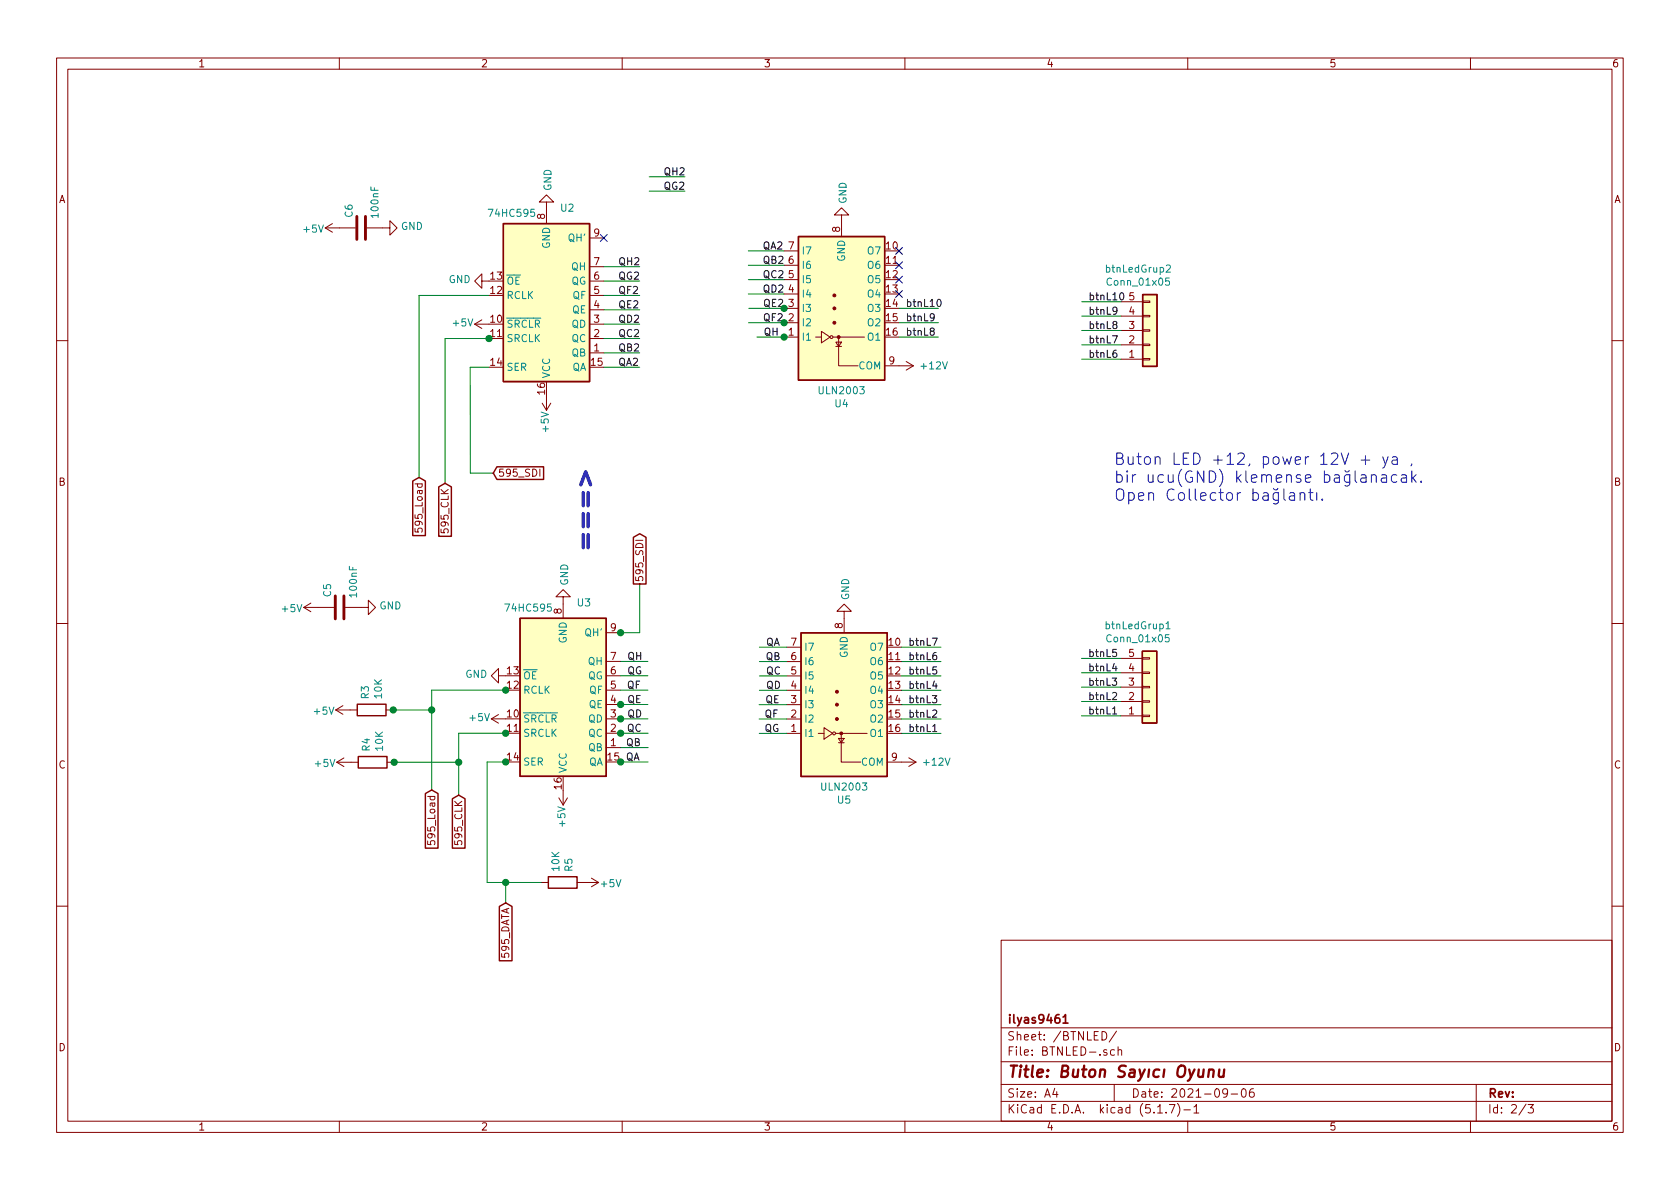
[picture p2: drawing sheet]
<svg xmlns="http://www.w3.org/2000/svg" width="297mm" height="210mm" viewBox="0 0 297 210" stroke-linecap="round" stroke-linejoin="round" font-family="sans-serif">
<g fill="none" stroke="#840000" stroke-width=".18">
<path d="M10 10.3h277v189.9h-277zM12 12.2h273v186.1h-273zM60 10.3v1.9M110 10.3v1.9M160 10.3v1.9M210 10.3v1.9M260 10.3v1.9M58.8 39.5l-1.3 .8M96.6 35.7h-1.2l1.2-1.2 1.3 1.2h-1.3v3.8M148.8 38h-1.3l1.3-1.3 1.3 1.3h-1.3v3.8M57.5 40.3h5.3M57.5 40.3l1.3 .8"/>
<path d="M64.9 40.3h4v-1.3l1.3 1.3-1.3 1.3v-1.3M83.9 57.3h2.6M83.9 57.3l1.3 .8M85.2 49.7v1.3l-1.3-1.3 1.3-1.3v1.3h1.3M85.2 56.6l-1.3 .7M104.2 59.9h2.6M104.2 57.3h2.6M104.2 54.8h2.6M104.2 52.2h2.6M104.2 49.7h2.6M104.2 47.2h2.6M104.2 42.1h2.6"/>
<path d="M138.6 59.6h2.6M138.6 57.1h2.6M138.6 54.5h2.6M138.6 52h2.6M138.6 49.4h2.6M138.6 46.9h2.6M138.6 44.4h2.6M144.2 59.6h1M145.2 58.6l1.6 1-1.6 1zM147.3 59.6h5.6M148.3 59.6v5.1h3.4M198.2 58.4h3.8"/>
<path d="M198.2 55.9h3.8M198.2 53.4h3.8M202 53.2h1.3v.3h-1.3zM202 55.8h1.3v.2h-1.3zM202 58.3h1.3v.3h-1.3zM10 60.2h2M95.9 71.3l.7 1.3M96.6 70v2.6M97.4 71.3l-.8 1.3M104.2 62.4h2.6M147.8 60.5h1l-.5 .8zM147.8 61.3h1"/>
<path d="M156.4 64.7h5.1M160.2 63.9l1.3 .8M161.5 64.7l-1.3 .8M198.2 63.5h3.8M198.2 61h3.8M202 60.9h1.3v.2h-1.3zM202 63.4h1.3v.2h-1.3zM285 60.2h2M73.4 93.4v.7h.6l-.1-.2v-.4l.6-.1 .2 .2-.2 .5M95.5 83v1.2M112.4 95.5h1.3M10 110.3h2"/>
<path d="M53.7 107.4l1.3 .8M53.7 107.4h5.3M55 106.6l-1.3 .8M61.1 107.4h4v-1.3l1.3 1.3-1.3 1.3v-1.3M88.1 119.5v1.3l-1.2-1.3 1.2-1.3v1.3h1.3M99.6 105.5h-1.3l1.3-1.2 1.2 1.2h-1.2v3.8M107.2 119.5h2.5M107.2 117h2.5M107.2 111.9h2.5M139.1 119.5h2.5M139.1 117h2.5M139.1 114.4h2.5"/>
<path d="M149.3 108.1h-1.3l1.3-1.3 1.2 1.3h-1.2v3.8M198.2 119h3.8M198.2 116.4h3.8M202 116.3h1.3v.3h-1.3zM202 118.8h1.3v.3h-1.3zM285 110.3h2M59.4 125.5h3.8M59.4 125.5l1.2 .8M59.5 134.8h3.8M59.5 134.8l1.3 .8M60.6 124.8l-1.2 .7M60.8 134l-1.3 .8"/>
<path d="M68.2 125.5h1.3M68.4 134.8h1.3M86.9 127.1h2.5M86.9 127.1l1.2 .8M88.1 126.4l-1.2 .7M99.6 139.8v2.6M107.2 132.2h2.5M107.2 129.7h2.5M107.2 127.1h2.5M107.2 124.6h2.5M107.2 122h2.5M139.1 127.1h2.5"/>
<path d="M139.1 129.7h2.5M139.1 124.6h2.5M139.1 122.1h2.5M144.7 129.7h1M145.7 128.7l1.5 1-1.5 1zM147.7 129.7h5.6M148.2 130.6h1.1l-.6 .7zM148.2 131.3h1.1M148.7 129.7v5.1h3.5M156.9 134.8h5.1M160.7 134l1.3 .8M162 134.8l-1.3 .7"/>
<path d="M198.2 126.6h3.8M198.2 124h3.8M198.2 121.5h3.8M202 123.9h1.3v.3h-1.3zM202 126.5h1.3v.2h-1.3zM202 121.4h1.3v.2h-1.3zM75.6 148.7v.6l.6 .1-.1-.2 .1-.4 .6-.1 .1 .2-.1 .5M95.7 156.1h1.3M98.8 141.1l.8 1.3M100.3 141.1l-.7 1.3M102 156.1h3.8M104.6 155.3l1.2 .8"/>
<path d="M105.8 156.1l-1.2 .7M10 160.2h2M177 166.3h108v32h-108zM285 160.2h2M60 198.3v1.9M110 198.3v1.9M160 198.3v1.9M177 194.8h108M177 191.8h108M177 187.8h108M177 181.8h108M186.5 192.5l-.4 1h1"/>
<path d="M186.8 193v1M194.8 182.4a.75 .75 0 0 1 .9 .8 .75 .75 0 0 1-.9 .7zM197 191.8v3M197.1 185.7l-.5-.1-.3 .3 .2 .6h.6M197.4 182.3l-1.3 2M197.7 185.7l.2-.1 .4 .1v.9M197.7 185.1v1.5M204.7 196.8h.8M206.2 196.7v.1M206.8 195.3h.9l-.6 1.5M208.2 195.1a1.71 1.71 0 0 1 0 2.3M209.3 196.3h1.2"/>
<path d="M210 198.3v1.9M211.1 195.8l.4-.5v1.5M211.1 196.8h.9M217 193.2l-.1 .2a.48 .48 0 0 1-.6-.1v-.6a.48 .48 0 0 1 .6-.1l.1 .1a1.19 1.19 0 0 1-.2 1.2l-.5 .1M217.7 193.5h1.1M219.6 192.7l.4-.2a.94 .94 0 0 1 0 1.5 .82 .82 0 0 1-.4-1.3zM221.6 192.5a.59 .59 0 0 0-.7 .7l.1 .7 .2 .1 .5-.1 .1-.5-.2-.2-.4-.1-.3 .3M260 198.3v1.9M261 191.8v6.5M269.8 195.2l-1.2 2M270.2 195.3h.9l-.5 .6 .4 .1v.7l-.2 .1-.6-.1"/>
<circle cx="147" cy="59.6" r=".25"/>
<circle cx="147.5" cy="129.7" r=".25"/>
</g>
<path d="M212 189.1l-.1 1.2a.6 .6 0 0 0 .8 0M212.8 189.1l-.1 1.3M213.8 189.3a.5 .5 0 0 1 .8 .1l-.1 1M213.8 189.1l-.2 1.3M215.6 189.1l-.1 1.2a.6 .6 0 0 0 .8 0M216.5 189.1l-.2 1.3" fill="none" stroke="#840000" stroke-width=".41"/>
<path d="M188 179.9l.4-.5v1.5M188 180.9h.8" fill="none" stroke="#840000" stroke-width=".3"/>
<g fill="#ffffc2" stroke="#ffffc2" stroke-width=".18">
<path d="M89 39.5h15.2v28h-15.2z"/>
<path d="M141.2 41.8h15.2v25.4h-15.2z"/>
<path d="M91.9 109.3h15.3v28h-15.3z"/>
<path d="M141.6 111.9h15.3v25.4h-15.3z"/>
<path d="M202 115.2h2.5v12.7h-2.5z"/>
<path d="M202 52.1h2.6v12.7h-2.6z"/>
</g>
<g fill="none" stroke="#840000" stroke-width=".25">
<path d="M89 39.5h15.2v28h-15.2zM141.2 41.8h15.2v25.4h-15.2zM202 52.1h2.6v12.7h-2.6zM73 85.1l1.1-.7 1.1 .7v9.6h-2.2zM77.6 86.1l1.1-.6 1.1 .6v8.7h-2.2zM87.9 82.5h8.2v2.3h-8.2l-.7-1.1zM112 95l1.1-.6 1.1 .6v8.3h-2.2zM91.9 109.3h15.3v28h-15.3zM141.6 111.9h15.3v25.4h-15.3zM202 115.2h2.5v12.7h-2.5zM63.2 124.5h5v2.1h-5zM63.3 133.8h5.1v2h-5.1z"/>
<path d="M75.2 140.3l1.1-.6 1.1 .6v9.7h-2.2zM80 141.2l1.1-.6 1.1 .6v8.8h-2.2zM97 155h5v2.1h-5zM88.3 160.3l1.1-.6 1.1 .6v9.6h-2.2z"/>
</g>
<g fill="#840000" stroke="#840000" stroke-width=".18">
<circle cx="147.5" cy="52.2" r=".25"/>
<circle cx="147.5" cy="54.5" r=".25"/>
<circle cx="147.5" cy="57.1" r=".25"/>
<circle cx="148.3" cy="59.6" r=".25"/>
<circle cx="148" cy="122.3" r=".25"/>
<circle cx="148" cy="124.6" r=".25"/>
<circle cx="148" cy="127.1" r=".25"/>
<circle cx="148.7" cy="129.7" r=".25"/>
</g>
<path d="M206.2 47l.5-.1 .2 .3v.2l-.8 .7h.8M206.7 49.2h-.6v.6l.1-.1h.5v.6l-.1 .1-.5-.1M206.2 110.3l.3-.4v1.3M206.2 111.2h.7M206.7 112.2h-.6l-.1 .6 .2-.1 .4 .1 .1 .6-.2 .1-.5-.1" fill="none" stroke="#008484" stroke-width=".18"/>
<path d="M63.1 38.3v4M64.6 38.3v4M59.3 105.4v4M60.8 105.4v4" fill="none" stroke="#840000" stroke-width=".51"/>
<g fill="none" stroke="#008400" stroke-width=".18">
<path d="M114.8 31.3h6.3M114.8 33.8h6.3M86.5 59.9h-7.8v25.6M86.5 52.2h-12.4v32.2M106.8 42.1h.1M106.8 49.7h6.3M106.8 47.2h6.3M106.8 52.2h6.3M106.8 59.9h6.3M106.8 54.8h6.3M106.8 57.3h6.3M132.3 44.4h6.3"/>
<path d="M132.3 46.9h6.3M132.3 49.4h6.3M132.3 52h6.3M132.4 57.1h6.2M132.4 54.5h6.2M133.8 59.6h4.9M159 59.6h6.9M159 57.1h6.9M159 54.5h6.9M191.3 58.4h6.9M191.3 53.4h6.9M191.3 55.9h6.9"/>
<path d="M86.5 64.9h-3.4l.1 18.8h4M106.8 64.9h6.3M106.8 62.4h6.3M191.3 61h6.9M191.3 63.5h6.9M109.7 119.5h4.9M109.7 117h4.9M113.1 103.3v8.6h-3.4M134.3 114.4h4.8M134.3 119.5h4.8M134.3 117h4.8M159.4 114.4h7"/>
<path d="M159.4 119.5h7M159.4 117h7M191.2 116.4h7M191.2 119h7M69.5 125.5h6.8M69.7 134.8h11.4M89.4 122h-13.1v17.7M89.4 129.7h-8.3v10.9M89.4 134.7h-3.3v21.4h9.6M109.7 129.7h4.9M109.7 127.1h4.9M109.7 124.6h4.9"/>
<path d="M109.7 122h4.9M109.7 134.7h4.9M109.7 132.2h4.9M134.2 127.1h4.9M134.2 124.6h4.9M134.2 129.7h4.9M134.3 122.1h4.8M159.4 127.1h7M159.4 124.6h7M159.4 122.1h7M159.4 129.7h7M191.2 124h7"/>
<path d="M191.2 126.6h7M191.2 121.5h7M89.4 156.1v3.6"/>
</g>
<g fill="none" stroke="#000" stroke-width=".18">
<path d="M164.7 58.6l-.2-.2v-.3l.4-.1 .2 .1v.3l-.5 .2-.1 .2v.2l.2 .3h.2l.3-.3-.1-.3-.2-.1M165.2 56l-.3 .3-.3-.1-.1-.2v-.4l.2-.1h.2l.3 .2a.97 .97 0 0 1-.3 1h-.3M165.8 53.1l.2-.2a.67 .67 0 0 1 .4 .7 .67 .67 0 0 1-.4 .6l-.3-.5zM196.7 59.4h.9l-.6 1.2M197 57.4l-.2-.1v-.3l.5-.2 .1 .2v.3l-.5 .1-.1 .2v.3l.2 .2h.3l.2-.2-.1-.4-.1-.1M197.5 54.9l-.2 .2-.4-.1-.1-.1v-.5l.2-.1h.3l.2 .3a.97 .97 0 0 1-.2 .9l-.4 .1M198.1 51.9l.2-.1a.67 .67 0 0 1 .4 .6 .67 .67 0 0 1-.4 .6l-.3-.5zM197.4 61.9l-.4 .1a.87 .87 0 0 0 0 1.2l.4-.1v-.6l-.4-.1-.2 .3M164.8 112.8h.9l-.5 1.3M165.5 115.4l-.3 .1a.87 .87 0 0 0 0 1.2l.4-.2v-.5l-.4-.1-.3 .2M165.6 117.9h-.6l-.1 .6 .2-.1 .5 .1v.6l-.2 .1-.5-.1M196.6 119.9h.8l-.4 .5 .4 .1v.6l-.2 .1-.6-.1"/>
<path d="M197 117.3l-.3 .9h.8M197.4 114.8h-.6l-.1 .6 .2-.1 .5 .1v.6l-.2 .1-.5-.1M164.8 123h.8l-.4 .5 .4 .1v.5l-.2 .2-.6-.2M164.9 125.7l.5-.2 .2 .4v.2l-.8 .7h.8M164.9 128.4l.4-.3v1.3M164.9 129.4h.7M165.2 120.4l-.3 .9h.8M196.7 122.6l.5-.2 .2 .4v.2l-.8 .7h.8M196.7 125.3l.4-.3v1.3M196.7 126.3h.7"/>
</g>
<path d="M102.7 85.7l.9-2.3 .8 2.3" fill="none" stroke="#0000c2" stroke-width=".61"/>
<g fill="none" stroke="#0000c2" stroke-width=".18">
<path d="M226 87.1v1.6a.54 .54 0 0 1-.8 .3M226 87.2l-.5-.1-.4 .4v.6l.2 .3 .2 .1 .5-.1M227 86.5v1.7l.3 .3M228 87.2l.2-.1 .6 .1 .1 1.3M228.9 87.6l-.7 .1a.39 .39 0 0 0-.3 .4 .39 .39 0 0 0 .3 .4l.7-.1M229.9 87.3a.47 .47 0 0 1 .8 .1v1.1M229.9 87.1v1.4M231.4 87.1h.8M231.7 86.5v1.7l.1 .2 .4 .1M232.8 87.1v1.4M233.8 88.3l.1 .1-.1 .1-.1-.1 .1-.1v.2M240.7 84l.1-.1 .6 .1 .1 1.3"/>
<path d="M240.7 81.4h1.5M241.4 80.6v1.5M241.5 84.4l-.7 .1a.39 .39 0 0 0-.2 .4 .39 .39 0 0 0 .2 .4l.7-.1M242.5 84.1a.52 .52 0 0 1 .7-.1l.1 1.3M242.5 83.9v1.4M244.3 84l.2-.1 .6 .1 .1 1.3M244.5 80.8l.5 1.3M245.2 84.4l-.7 .1a.39 .39 0 0 0-.3 .4 .39 .39 0 0 0 .3 .4l.7-.1M245.4 80.8l-.6 1.8-.3 .2M246.2 80.9l.2-.1 .6 .1 .1 1.2M247 84l-.6-.1-.4 .4v.6l.2 .3 .2 .1 .6-.1M247.1 81.2l-.7 .2a.39 .39 0 0 0-.3 .3 .39 .39 0 0 0 .3 .4l.7-.1"/>
<path d="M247.8 84l.2-.1 .6 .1 .1 1.3M248.7 84.4l-.7 .1a.39 .39 0 0 0-.3 .4 .39 .39 0 0 0 .3 .4l.7-.1M249.6 82l-.1 .4M249.6 83.3v2M249.8 84.5l.6 .8M250.4 83.9l-.8 .8M251.3 85.1l.1 .1-.1 .1v-.2v.2"/>
</g>
<g fill="#008400" stroke="#008400" stroke-width=".25">
<circle cx="89.4" cy="156.1" r=".51"/>
<circle cx="86.5" cy="59.9" r=".51"/>
<circle cx="69.5" cy="125.5" r=".51"/>
<circle cx="76.3" cy="125.5" r=".51"/>
<circle cx="69.7" cy="134.8" r=".51"/>
<circle cx="81.1" cy="134.8" r=".51"/>
<circle cx="138.6" cy="57.1" r=".51"/>
<circle cx="138.6" cy="54.5" r=".51"/>
<circle cx="138.6" cy="59.6" r=".51"/>
<circle cx="109.7" cy="124.6" r=".51"/>
<circle cx="109.7" cy="111.9" r=".51"/>
<circle cx="109.7" cy="127.1" r=".51"/>
<circle cx="109.7" cy="129.7" r=".51"/>
<circle cx="109.7" cy="134.7" r=".51"/>
<circle cx="89.4" cy="134.7" r=".51"/>
<circle cx="89.4" cy="122" r=".51"/>
<circle cx="89.4" cy="129.7" r=".51"/>
</g>
<path d="M106.1 41.5l1.3 1.2M107.4 41.5l-1.3 1.2M158.3 51.4l1.3 1.2M158.3 48.8l1.3 1.3M158.3 46.3l1.3 1.2M158.3 43.8l1.3 1.2M159.6 51.4l-1.3 1.2M159.6 48.8l-1.3 1.3M159.6 46.3l-1.3 1.2M159.6 43.8l-1.3 1.2" fill="none" stroke="#000084" stroke-width=".18"/>
<text font-size="4.2" fill="#0000c2" x="104.9" y="98" transform="rotate(-90 104.9 98)">===&gt;</text>
<g font-size="2.8" fill="#0000c2">
<text x="196.9" y="82.2">Buton LED +12, power 12V + ya ,</text>
<text x="196.9" y="85.4">bir ucu(GND) klemense balanacak.</text>
<text x="196.9" y="88.6">Open Collector balant.</text>
</g>
<text font-size="2.8" fill="#840000" x="178" y="190.5">Title: Buton Sayc Oyunu</text>
<g font-size="2.1" fill="#840000">
<text x="178" y="184">Sheet: /BTNLED/</text>
<text x="178" y="181">ilyas9461</text>
<text x="178" y="186.7">File: BTNLED-.sch</text>
<text x="178" y="196.9">KiCad E.D.A. kicad (5.1.7)-1</text>
<text x="178" y="194.1">Size: A4</text>
<text x="200" y="194.1">Date: 2021-09-06</text>
<text x="263" y="194.1">Rev:</text>
<text x="263" y="196.9">Id: 2/3</text>
</g>
<g font-size="1.8" fill="#840000">
<text x="35" y="11.9">1</text>
<text x="85" y="11.9">2</text>
<text x="135" y="11.9">3</text>
<text x="185" y="11.9">4</text>
<text x="235" y="11.9">5</text>
<text x="285" y="11.9">6</text>
<text x="10.4" y="35.9">A</text>
<text x="285.4" y="35.9">A</text>
<text x="96.4" y="38.8" transform="rotate(-90 96.4 38.8)">8</text>
<text x="105" y="41.8">9</text>
<text x="148.5" y="41" transform="rotate(-90 148.5 41)">8</text>
<text x="105" y="46.9">7</text>
<text x="139.4" y="46.7">6</text>
<text x="139.4" y="44.1">7</text>
<text x="156.7" y="44.1">10</text>
<text x="156.7" y="46.7">11</text>
<text x="86.8" y="52">12</text>
<text x="86.8" y="49.4">13</text>
<text x="105" y="52">5</text>
<text x="105" y="49.4">6</text>
<text x="139.4" y="51.7">4</text>
<text x="139.4" y="49.2">5</text>
<text x="156.7" y="49.2">12</text>
<text x="156.7" y="51.7">13</text>
<text x="199.6" y="53.1">5</text>
<text x="86.8" y="57.1">10</text>
<text x="105" y="59.6">2</text>
<text x="105" y="57.1">3</text>
<text x="105" y="54.5">4</text>
<text x="139.4" y="59.4">1</text>
<text x="139.4" y="56.8">2</text>
<text x="139.4" y="54.3">3</text>
<text x="156.7" y="54.3">14</text>
<text x="156.7" y="56.8">15</text>
<text x="156.7" y="59.4">16</text>
<text x="199.6" y="58.2">3</text>
<text x="199.6" y="55.6">4</text>
<text x="86.8" y="64.7">14</text>
<text x="104.5" y="64.7">15</text>
<text x="105" y="62.1">1</text>
<text x="157.2" y="64.4">9</text>
<text x="199.6" y="63.3">1</text>
<text x="199.6" y="60.7">2</text>
<text x="96.4" y="69.7" transform="rotate(-90 96.4 69.7)">16</text>
<text x="10.4" y="85.9">B</text>
<text x="88" y="84.3">595_SDI</text>
<text x="285.4" y="85.9">B</text>
<text x="74.7" y="93.4" transform="rotate(-90 74.7 93.4)">595_Load</text>
<text x="79.3" y="93.8" transform="rotate(-90 79.3 93.8)">595_CLK</text>
<text x="113.7" y="103" transform="rotate(-90 113.7 103)">595_SDI</text>
<text x="99.3" y="108.6" transform="rotate(-90 99.3 108.6)">8</text>
<text x="108" y="111.6">9</text>
<text x="149" y="111.1" transform="rotate(-90 149 111.1)">8</text>
<text x="89.7" y="119.2">13</text>
<text x="108" y="119.2">6</text>
<text x="108" y="116.7">7</text>
<text x="139.9" y="119.3">5</text>
<text x="139.9" y="116.7">6</text>
<text x="139.9" y="114.2">7</text>
<text x="157.2" y="114.2">10</text>
<text x="157.2" y="116.7">11</text>
<text x="157.2" y="119.3">12</text>
<text x="199.6" y="118.7">4</text>
<text x="199.6" y="116.2">5</text>
<text x="108" y="124.3">4</text>
<text x="108" y="121.8">5</text>
<text x="139.9" y="124.4">3</text>
<text x="139.9" y="121.8">4</text>
<text x="157.2" y="121.8">13</text>
<text x="157.2" y="124.4">14</text>
<text x="199.6" y="123.8">2</text>
<text x="199.6" y="121.3">3</text>
<text x="89.7" y="126.9">10</text>
<text x="108" y="131.9">1</text>
<text x="108" y="129.4">2</text>
<text x="108" y="126.9">3</text>
<text x="139.9" y="129.4">1</text>
<text x="139.9" y="126.9">2</text>
<text x="157.2" y="126.9">15</text>
<text x="157.2" y="129.4">16</text>
<text x="199.6" y="126.3">1</text>
<text x="10.4" y="135.9">C</text>
<text x="157.7" y="134.5">9</text>
<text x="285.4" y="135.9">C</text>
<text x="99.3" y="139.5" transform="rotate(-90 99.3 139.5)">16</text>
<text x="77" y="148.6" transform="rotate(-90 77 148.6)">595_Load</text>
<text x="81.7" y="149" transform="rotate(-90 81.7 149)">595_CLK</text>
<text x="90" y="169.3" transform="rotate(-90 90 169.3)">595_DATA</text>
<text x="10.4" y="185.9">D</text>
<text x="285.4" y="185.9">D</text>
<text x="35" y="199.9">1</text>
<text x="85" y="199.9">2</text>
<text x="135" y="199.9">3</text>
<text x="185" y="199.9">4</text>
<text x="235" y="199.9">5</text>
<text x="285" y="199.9">6</text>
</g>
<g font-size="1.8" fill="#008484">
<text x="97.5" y="33.8" transform="rotate(-90 97.5 33.8)">GND</text>
<text x="53.8" y="41.1">+5V</text>
<text x="62.4" y="38.4" transform="rotate(-90 62.4 38.4)">C6</text>
<text x="66.9" y="38.3" transform="rotate(-90 66.9 38.3)">100nF</text>
<text x="70.9" y="40.7">GND</text>
<text x="86.7" y="38.3">74HC595</text>
<text x="99.2" y="37.4">U2</text>
<text x="149.7" y="36.1" transform="rotate(-90 149.7 36.1)">GND</text>
<text x="97.3" y="44" transform="rotate(-90 97.3 44)">GND</text>
<text x="100.7" y="42.7">QH'</text>
<text x="101.1" y="47.8">QH</text>
<text x="141.7" y="47.5">I6</text>
<text x="141.7" y="45">I7</text>
<text x="149.4" y="46.3" transform="rotate(-90 149.4 46.3)">GND</text>
<text x="153.5" y="45">O7</text>
<text x="153.5" y="47.5">O6</text>
<text x="79.3" y="50.1">GND</text>
<text x="89.5" y="52.9">RCLK</text>
<text x="89.5" y="50.3">OE</text>
<text x="101" y="50.3">QG</text>
<text x="101.3" y="52.9">QF</text>
<text x="141.7" y="52.6">I4</text>
<text x="141.7" y="50.1">I5</text>
<text x="153.5" y="50.1">O5</text>
<text x="153.5" y="52.6">O4</text>
<text x="195.7" y="48.2">btnLedGrup2</text>
<text x="196.1" y="50.5">Conn_01x05</text>
<text x="80.2" y="57.7">+5V</text>
<text x="89.5" y="58">SRCLR</text>
<text x="101.1" y="58">QD</text>
<text x="101.2" y="55.4">QE</text>
<text x="141.7" y="57.7">I2</text>
<text x="141.7" y="55.2">I3</text>
<text x="153.5" y="55.2">O3</text>
<text x="153.5" y="57.7">O2</text>
<text x="89.5" y="60.5">SRCLK</text>
<text x="89.5" y="65.6">SER</text>
<text x="101.1" y="63">QB</text>
<text x="101.1" y="65.6">QA</text>
<text x="101.1" y="60.5">QC</text>
<text x="141.7" y="60.2">I1</text>
<text x="151.8" y="65.3">COM</text>
<text x="153.5" y="60.2">O1</text>
<text x="163" y="65.3">+12V</text>
<text x="97.3" y="67" transform="rotate(-90 97.3 67)">VCC</text>
<text x="145" y="69.7">ULN2003</text>
<text x="97" y="76.3" transform="rotate(-90 97 76.3)">+5V</text>
<text x="147.7" y="72">U4</text>
<text x="58.5" y="105.5" transform="rotate(-90 58.5 105.5)">C5</text>
<text x="63.1" y="105.5" transform="rotate(-90 63.1 105.5)">100nF</text>
<text x="67.1" y="107.8">GND</text>
<text x="100.5" y="103.6" transform="rotate(-90 100.5 103.6)">GND</text>
<text x="102.1" y="107.2">U3</text>
<text x="150.1" y="106.1" transform="rotate(-90 150.1 106.1)">GND</text>
<text x="50" y="108.2">+5V</text>
<text x="89.7" y="108.1">74HC595</text>
<text x="100.2" y="113.8" transform="rotate(-90 100.2 113.8)">GND</text>
<text x="103.6" y="112.5">QH'</text>
<text x="195.7" y="111.3">btnLedGrup1</text>
<text x="196" y="113.6">Conn_01x05</text>
<text x="82.3" y="119.9">GND</text>
<text x="104" y="117.6">QH</text>
<text x="142.1" y="117.6">I6</text>
<text x="142.1" y="115.1">I7</text>
<text x="149.9" y="116.4" transform="rotate(-90 149.9 116.4)">GND</text>
<text x="154" y="115.1">O7</text>
<text x="154" y="117.6">O6</text>
<text x="65.2" y="123.6" transform="rotate(-90 65.2 123.6)">R3</text>
<text x="67.5" y="123.5" transform="rotate(-90 67.5 123.5)">10K</text>
<text x="92.5" y="122.7">RCLK</text>
<text x="92.5" y="120.1">OE</text>
<text x="103.9" y="120.1">QG</text>
<text x="104.1" y="125.2">QE</text>
<text x="104.2" y="122.7">QF</text>
<text x="142.1" y="125.2">I3</text>
<text x="142.1" y="122.7">I4</text>
<text x="142.1" y="120.2">I5</text>
<text x="154" y="120.2">O5</text>
<text x="154" y="122.7">O4</text>
<text x="154" y="125.2">O3</text>
<text x="55.6" y="126.4">+5V</text>
<text x="83.1" y="127.5">+5V</text>
<text x="92.5" y="127.8">SRCLR</text>
<text x="92.5" y="130.3">SRCLK</text>
<text x="104" y="130.3">QC</text>
<text x="104" y="127.8">QD</text>
<text x="142.1" y="130.3">I1</text>
<text x="142.1" y="127.8">I2</text>
<text x="154" y="127.8">O2</text>
<text x="154" y="130.3">O1</text>
<text x="55.8" y="135.6">+5V</text>
<text x="65.4" y="132.8" transform="rotate(-90 65.4 132.8)">R4</text>
<text x="67.7" y="132.7" transform="rotate(-90 67.7 132.7)">10K</text>
<text x="92.5" y="135.4">SER</text>
<text x="100.2" y="136.8" transform="rotate(-90 100.2 136.8)">VCC</text>
<text x="104" y="132.8">QB</text>
<text x="104" y="135.4">QA</text>
<text x="152.2" y="135.4">COM</text>
<text x="163.5" y="135.4">+12V</text>
<text x="145.5" y="139.8">ULN2003</text>
<text x="148.1" y="142.1">U5</text>
<text x="100" y="146.1" transform="rotate(-90 100 146.1)">+5V</text>
<text x="98.9" y="154" transform="rotate(-90 98.9 154)">10K</text>
<text x="101.2" y="154.1" transform="rotate(-90 101.2 154.1)">R5</text>
<text x="106.4" y="156.9">+5V</text>
</g>
<g font-size="1.8">
<text x="117.3" y="31">QH2</text>
<text x="117.3" y="33.5">QG2</text>
<text x="109.3" y="46.9">QH2</text>
<text x="134.8" y="44.1">QA2</text>
<text x="134.8" y="46.7">QB2</text>
<text x="109.3" y="49.4">QG2</text>
<text x="109.3" y="52">QF2</text>
<text x="134.8" y="49.2">QC2</text>
<text x="134.8" y="51.7">QD2</text>
<text x="192.4" y="53.1">btnL10</text>
<text x="109.3" y="59.6">QC2</text>
<text x="109.3" y="57.1">QD2</text>
<text x="109.3" y="54.5">QE2</text>
<text x="134.8" y="56.8">QF2</text>
<text x="134.9" y="54.3">QE2</text>
<text x="135" y="59.4">QH</text>
<text x="160.1" y="59.4">btnL8</text>
<text x="160.1" y="56.8">btnL9</text>
<text x="160.1" y="54.3">btnL10</text>
<text x="192.4" y="55.6">btnL9</text>
<text x="192.4" y="58.2">btnL8</text>
<text x="109.3" y="62.1">QB2</text>
<text x="109.3" y="64.7">QA2</text>
<text x="192.4" y="60.7">btnL7</text>
<text x="192.4" y="63.3">btnL6</text>
<text x="110.9" y="119.2">QG</text>
<text x="110.9" y="116.7">QH</text>
<text x="135.3" y="116.7">QB</text>
<text x="135.4" y="119.3">QC</text>
<text x="135.4" y="114.2">QA</text>
<text x="160.6" y="116.7">btnL6</text>
<text x="160.6" y="114.2">btnL7</text>
<text x="160.6" y="119.3">btnL5</text>
<text x="192.4" y="116.2">btnL5</text>
<text x="192.4" y="118.7">btnL4</text>
<text x="110.8" y="121.8">QF</text>
<text x="110.9" y="124.3">QE</text>
<text x="135.3" y="124.4">QE</text>
<text x="135.4" y="121.8">QD</text>
<text x="160.6" y="124.4">btnL3</text>
<text x="160.6" y="121.8">btnL4</text>
<text x="192.4" y="121.3">btnL3</text>
<text x="192.4" y="123.8">btnL2</text>
<text x="110.6" y="131.9">QB</text>
<text x="110.8" y="129.4">QC</text>
<text x="110.9" y="126.9">QD</text>
<text x="135.1" y="129.4">QG</text>
<text x="135.1" y="126.9">QF</text>
<text x="160.6" y="126.9">btnL2</text>
<text x="160.6" y="129.4">btnL1</text>
<text x="192.4" y="126.3">btnL1</text>
<text x="107.5" y="134.5">15 QA</text>
</g>
<g font-size="1.8" fill="#008400">
<text x="86.8" y="59.6">11</text>
<text x="89.7" y="121.8">12</text>
<text x="89.7" y="129.4">11</text>
<text x="89.7" y="134.5">14</text>
</g>
</svg>
